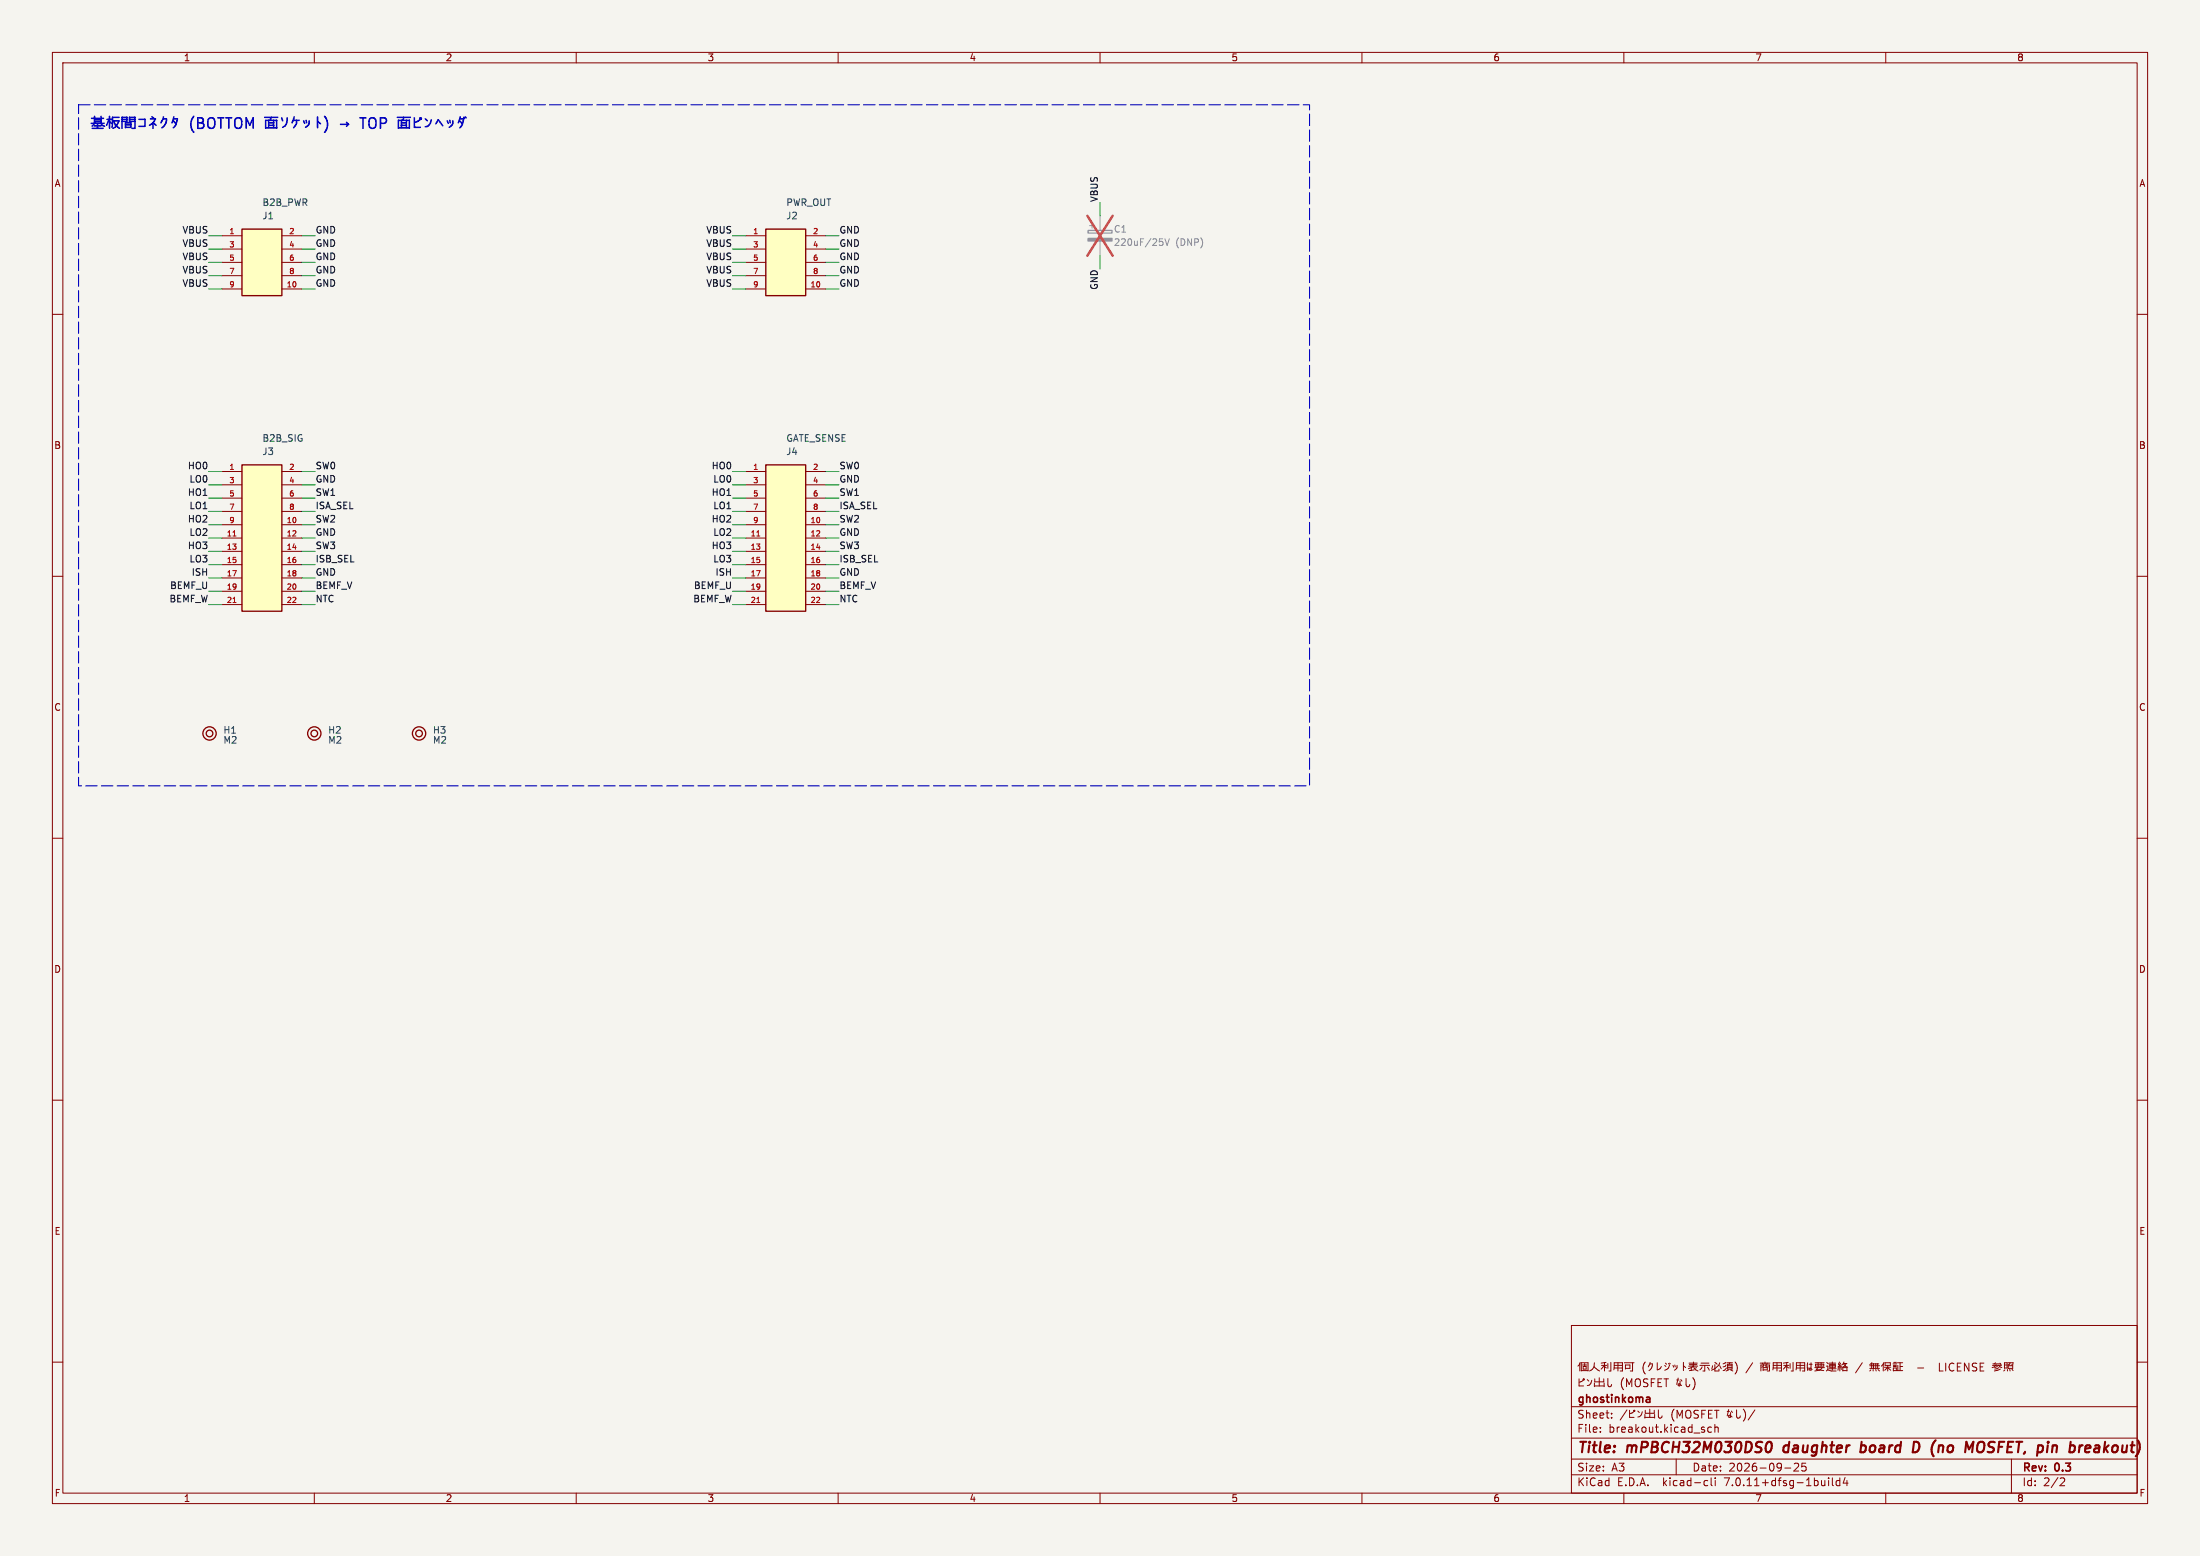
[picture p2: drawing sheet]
<svg xmlns="http://www.w3.org/2000/svg" width="420mm" height="297mm" viewBox="0 0 420 297" stroke-linecap="round" stroke-linejoin="round" font-family="sans-serif">
<path d="M0 0h420v297h-420z" fill="#f5f4ef" stroke="#f5f4ef" stroke-width=".19"/>
<g fill="none" stroke="#840000" stroke-width=".19">
<path d="M10 10h400v277h-400zM12 12h396v273h-396zM60 10v2M110 10v2M160 10v2M210 10v2M260 10v2M310 10v2M360 10v2M10 60h2M42.4 45h3.8M42.4 55.2h3.8"/>
<path d="M42.4 47.5h3.8M42.4 50.1h3.8M42.4 52.6h3.8M53.8 45h3.8M53.8 55.2h3.8M53.8 47.5h3.8M53.8 50.1h3.8M53.8 52.6h3.8M142.4 45h3.8M142.4 55.2h3.8M142.4 47.5h3.8M142.4 50.1h3.8"/>
<path d="M142.4 52.6h3.8M153.8 45h3.8M153.8 55.2h3.8M153.8 47.5h3.8M153.8 50.1h3.8M153.8 52.6h3.8M408 60h2M42.4 90h3.8M42.4 92.5h3.8M42.4 95.1h3.8M42.4 97.6h3.8M53.8 90h3.8"/>
<path d="M53.8 92.5h3.8M53.8 95.1h3.8M53.8 97.6h3.8M142.4 90h3.8M142.4 92.5h3.8M142.4 95.1h3.8M142.4 97.6h3.8M153.8 90h3.8M153.8 92.5h3.8M153.8 95.1h3.8M153.8 97.6h3.8M10 110h2"/>
<path d="M42.4 100.2h3.8M42.4 102.7h3.8M42.4 105.2h3.8M42.4 107.8h3.8M42.4 110.3h3.8M42.4 112.9h3.8M42.4 115.4h3.8M53.8 100.2h3.8M53.8 102.7h3.8M53.8 105.2h3.8M53.8 107.8h3.8M53.8 110.3h3.8"/>
<path d="M53.8 112.9h3.8M53.8 115.4h3.8M142.4 100.2h3.8M142.4 102.7h3.8M142.4 105.2h3.8M142.4 107.8h3.8M142.4 110.3h3.8M142.4 112.9h3.8M142.4 115.4h3.8M153.8 100.2h3.8M153.8 102.7h3.8M153.8 105.2h3.8"/>
<path d="M153.8 107.8h3.8M153.8 110.3h3.8M153.8 112.9h3.8M153.8 115.4h3.8M408 110h2M10 160h2M408 160h2M10 210h2M408 210h2M10 260h2M300 253h108v32h-108zM314.1 260a1.72 1.72 0 0 0 0 2.3"/>
<path d="M323.3 260l-.1 .8-.9 .5M331.2 260a1.72 1.72 0 0 1 0 2.3M336.9 260v.3M349.8 260v1.5M351.2 260l-.2 .4M352 260l-.1 .3-.3 .2M408 260h2M300 278.5h108M300 274.5h108M300 268.5h108M301.6 260.3v1.4M301.7 260l-.2 .5-.3 .3"/>
<path d="M301.9 261.7v-1.6h1.3v1.6M301.9 261.6h1.3M302.1 260.5h.8M302.2 260.8h.6v.5h-.6zM302.5 260.3v.5M304.3 260.9l-.3 .4-.6 .4M304.3 260.9l1.1 .8M304.4 260.1l-.1 .8M305.5 273.2v.2M305.5 272.5v.1M305.7 260.6h1M306.2 260.6l-.5 .7"/>
<path d="M306.3 260.1v1.6M306.3 260.8l.4 .3M306.6 260l-.9 .2M306.9 260.3v.9M307.5 260v1.7h-.3M307.7 270.5v.2M307.7 269.8v.1M308.1 261.5l.1-1.4h1.5v1.6h-.4M308.2 260.6h1.5M308.2 261.1h1.5M308.9 260.1v1.6M310.1 260.1h1.8"/>
<path d="M310.3 261.2h.9v-.7h-.9v.8M310.6 269.1l-1.3 1.9M311.1 269.2v1.3h.8M311.7 260.1v1.6h-.5M311.9 269.5l-.7 .3M311.9 269.3h.2M312.7 269.3l.2 .3M313.5 269.5a.99 .99 0 0 1-.8 1M314 270.5h1.9M314 270v.7M314.1 269.2v.6h1.7v-.6M314.9 269v1.5"/>
<path d="M315 260l-.3 .9M315 260.3h.4v.3l-.2 .6-.4 .4M315.2 263.9h.5M315.9 270v.7M315.9 263.2h-.7v1.5M316.4 260.1v1.4a.92 .92 0 0 0 .8-.7M316.5 263.9h.5M316.6 269.1l.1 1.4 .3 .2 .2-.2 .1-.2M317.2 263.2h-.7v1.5h.7M317.7 263.2h.8M317.8 260.6l.2 .2M317.9 260.2l.3 .2"/>
<path d="M318.1 263.2v1.5M318.5 260.3l.2 .1M318.7 260.5a1.14 1.14 0 0 1-.9 1M318.7 260.2l.2 .1M319.4 260.6l.1 .4M319.6 269a1.73 1.73 0 0 0 0 2.3M319.7 260.5l.1 .4M320 278.5v3M320.1 263.4h.4M320.2 260.6a.77 .77 0 0 1-.5 .9M320.2 270.7v-1.5l.5 1.1 .5-1.1v1.5M320.4 263l-.3 1.3"/>
<path d="M320.7 263.6v.9h-.3v-.3l.2-.1 .4 .4M320.9 263.3l.2 .3M321.4 260v1.6M321.4 260.7l.4 .3M321.9 269.4a.5 .5 0 0 1 .5-.2 .5 .5 0 0 1 .4 .5v.5a.5 .5 0 0 1-.5 .5 .5 .5 0 0 1-.5-.5zM321.9 263.1v1.4l.4 .2 .2-.2 .1-.2M322.4 260.8h1.7M322.4 260.2h1.6M322.5 260.5h1.4M322.9 261v.6M323.2 263a1.73 1.73 0 0 1 0 2.3M323.2 260.7l.2 .5 .8 .5"/>
<path d="M323.4 261.5l-.9 .1M323.9 261l-.4 .2M324.2 269.3l-.5-.1-.3 .3 .1 .3 .7 .3v.4l-.3 .2-.5-.1M324.5 260.6h1.9M324.7 260.2h1.5M324.9 269.9h.5M324.9 260.9l-.4 .6M325.4 260.6v1.1h-.3M325.6 269.2h-.7v1.5M325.9 261l.4 .5M326.2 269.9h.5M326.7 272.5l-.4-.1-.3 .3 .2 .6h.5"/>
<path d="M326.9 269.2h-.7v1.5h.7M326.9 260.7l-.1 .6M327.3 269.2h.9M327.4 272.5l.2-.1 .3 .1 .1 .9M327.4 260.5v1.2h.7M327.4 271.9v1.5M327.4 260l.4 .4M327.7 269.2v1.5M328.2 261.3v.4M328.3 260.7l.3 .6M328.3 260.1l-.1 .4-.8 .8-.7 .2M329.4 260l-.5 .3"/>
<path d="M329.5 260.5l-.2 .3-.4 .1M329.6 261.1l-.4 .4-.3 .1M329.7 260.1h1M329.7 269.4h.5M329.8 260.4h.9v.9h-.9zM329.8 260.7h.9M329.8 261h.9M330 269l-.3 1.3M330 261.5l-.5 .2M330.2 260.1l-.1 .3M330.4 269.6v.9h-.4v-.3l.2-.1 .5 .4M330.4 261.5l.4 .2"/>
<path d="M330.5 269.3l.2 .3M331.5 269.1l.1 1.4 .3 .2 .3-.2v-.2M332.8 269a1.72 1.72 0 0 1 0 2.3M335 269.1l-1.3 1.9M336 260.2h1.9M336.2 261.7v-1.2h1.6v1.2M336.4 260.2l.3 .3-.1 .3-.3 .2M336.6 261.5h.7M337.1 260.5l.1 .4h.4M337.4 261.7h.3M337.4 261.5v-.5h-.8v.6M337.4 260.2l-.2 .3"/>
<path d="M338.4 261.5l.1-1.4h1.6v1.6h-.4M338.5 260.6h1.6M338.5 261.1h1.6M339.2 260.1v1.6M340.5 260.6h1M341 260.6l-.6 .7M341.1 260.1v1.6M341.1 260.8l.3 .3M341.4 260l-1 .2M341.7 260.3v.9M342.3 260v1.7h-.4M342.9 261.5v-1.4h1.6v1.6h-.4"/>
<path d="M342.9 260.6h1.6M342.9 261.1h1.6M343.3 279.4v.5l-.9 .9h1M343.7 260.1v1.6M344 279.3l-.1 .7 .3-.1h.5l.1 .6-.3 .3-.6-.2M345.1 260.1v1.4l.1-.5M345.4 260.4h.5M345.7 260.1v1.4h-.3v-.3l.2-.1 .3 .3M346.4 261h1.9M346.5 260.1h1.7M346.6 260.4h1.6v.4h-1.6zM347.1 260.1v.7"/>
<path d="M347.2 260.9l-.5 .5 1.5 .2M347.7 260.1v.7M347.9 261l-.6 .5-.9 .2M348.7 260.8h.2v.6l-.2 .3M348.7 260l.3 .3M348.9 261.5l.7 .2h.9M349.2 260.2h1.2M349.2 261.3h1.3M349.3 260.5h1.1v.5h-1.1zM349.3 260.7h1.1M350.9 260.9h.6M350.9 260.3l.3 .2"/>
<path d="M350.9 261v.5M351.2 260.8v.9M351.4 260.2l-.5 .7M351.4 260.6l.1 .4M351.4 261l.1 .4M351.8 261.7v-.7h.8v.7M351.8 261.6h.8M351.9 260.3l.5 .5 .3 .2M351.9 260.3h.7M352.4 260.3l-.2 .4-.5 .3M356.9 261.2h1.9M356.9 260.7h1.9"/>
<path d="M357.2 261.5l-.3 .2M357.3 260.3h1.4M357.3 260.2v1M357.4 260.1l-.5 .4M357.6 261.4v.3M357.7 260.3v.9M358.1 260.3v.9M358.1 261.4l.1 .3M358.4 260.3v.9M358.5 261.4l.3 .3M359.5 260.3v1.4M359.7 260l-.5 .8"/>
<path d="M359.7 261h1.2M359.9 260.1h1v.5h-1zM360.4 260.6v1.1M360.4 261l-.6 .5M360.4 261.1l.5 .4M361.4 260.3h.7M361.4 261.6h.6v-.5h-.6v.6M361.4 260.8h.6M361.4 260.6h.6M361.5 260h.5M362.1 261.6h1.1M362.2 260.1h1"/>
<path d="M362.3 260.6v1M362.7 260.8h.5M362.7 260.1v1.5M366.1 261.1h1.1M370.2 260.2v1.5h.7M380.4 260.6h1.7M380.4 260.3h1.5M380.9 260.1l-.2 .2M381.1 260.5l-.4 .4-.4 .1M381.2 261.3h-.4M381.3 260.8l-.5 .2M381.4 261.5l-.7 .2"/>
<path d="M384 278.5v6.5M60 285v2M110 285v2M160 285v2M210 285v2M260 285v2M300 281.5h108M310 285v2M325.6 282.6l.4 .1M326 283.5l-.4 .1M326.7 282.1v1.3l.2 .2M327.4 282.1v.1"/>
<path d="M327.4 282.6v1M340.7 280.2h1.2M349.1 282.1v.1M349.1 282.6v1M349.8 282.1v1.3l.2 .2M351.2 282.7l-.4-.1-.3 .3 .2 .6h.5M351.2 282.1v1.5M352.2 282l-.3 1.1h.9M352.6 282.6v1M360 285v2M393.5 282.1l.5 .1 .2 .3-1 1.1h1"/>
</g>
<path d="M337.5 275.3a.44 .44 0 0 1 .7 .3 1.3 1.3 0 0 1-.6 1.6M340.6 276.1l-.2 .7 .4 .4M355.3 276h.8M355.4 275.2l-.3 2M356 277a.66 .66 0 0 1-.8 .1M365.4 275.2a.96 .96 0 0 1 1 .6 .96 .96 0 0 1-.3 1.1l-.5 .3M369.5 274.9l-.1 .1M370.7 275.9l.3 .3-.1 1M378.4 275.2a.77 .77 0 0 0-.9 .7l-.1 .6 .2 .6a.72 .72 0 0 0 1-.2M392.5 275.9l.2 .3-.1 1M399 276l.1 .3-1 .2M400.1 276.4a.4 .4 0 0 0-.3 .4 .4 .4 0 0 0 .2 .4" fill="none" stroke="#840000" stroke-width=".4"/>
<path d="M314.5 266.7h.3l.2 .2v.8M315 267.6l-.5 .1M315 267l-.5 .1" fill="none" stroke="#840000" stroke-width=".3"/>
<g fill="none" stroke="#840000" stroke-width=".25">
<path d="M46.2 43.7h7.6v12.7h-7.6zM146.2 43.7h7.6v12.7h-7.6zM46.2 88.7h7.6v28h-7.6zM146.2 88.7h7.6v28h-7.6z"/>
<circle cx="40" cy="140" r=".63"/>
<circle cx="40" cy="140" r="1.27"/>
<circle cx="60" cy="140" r=".63"/>
<circle cx="60" cy="140" r="1.27"/>
<circle cx="80" cy="140" r=".63"/>
<circle cx="80" cy="140" r="1.27"/>
</g>
<g fill="#ffffc2" stroke="#ffffc2" stroke-width=".19">
<path d="M46.2 88.7h7.6v28h-7.6z"/>
<path d="M46.2 43.7h7.6v12.7h-7.6z"/>
<path d="M146.2 43.7h7.6v12.7h-7.6z"/>
<path d="M146.2 88.7h7.6v28h-7.6z"/>
</g>
<path d="M44.5 102.3h.6M44.5 115h.6M144.5 102.3h.6M144.5 115h.6" fill="none" stroke="#a90000" stroke-width=".19"/>
<path d="M207.7 45.5h4.6v.5h-4.6z" fill="#9c9b98" stroke="#9c9b98" stroke-width=".25"/>
<path d="M207.7 44h4.6v.5h-4.6z" fill="none" stroke="#9c9b98" stroke-width=".25"/>
<path d="M210 41.2v2.8M210 46v2.8" fill="none" stroke="#9c9b98" stroke-width=".19"/>
<path d="M221.4 45.6h.6M221.8 46.1l.2 .2v.3l-.2 .2M222.4 45.6l.4 1.2 .4-1.2" fill="none" stroke="#939391" stroke-width=".19"/>
<path d="M207.6 41.2l4.8 7.6M212.4 41.2l-4.8 7.6" fill="none" stroke="#eb3a3d" stroke-width=".46"/>
<g fill="none" stroke="#0000c2" stroke-width=".3">
<path d="M40.9 22.8v1.4M41.6 22.5h1.1M42.1 22.5v2M43.1 22.5h1.1M43.7 22.5v2M45.1 22.6a.66 .66 0 0 1 .7-.1 .66 .66 0 0 1 .3 .7v.6a.67 .67 0 0 1-.6 .7 .67 .67 0 0 1-.7-.7v-.6zM47 24.5v-2l.7 1.4 .6-1.4v2M50.5 22.4h2.5M50.7 24.4h2.1M50.7 24.5v-1.5h2.1v1.5M51.3 23.4h.9M51.3 23.9h.9"/>
<path d="M51.3 23v1.4M51.8 22.4l-.2 .5M52.2 23v1.4M53.8 22.5l.2 .6M54.8 22.5a1.71 1.71 0 0 1-.8 1.8M56.1 23h1M56.1 22.3l-.3 1.1M56.6 23a1.61 1.61 0 0 1-.5 1.4M58 23.1l.1 .4M58.4 23l.1 .4M59 23.1a1.03 1.03 0 0 1-.7 1.2M60.6 22.3v2.1"/>
<path d="M60.6 23.2l.6 .4M62 22.2a2.29 2.29 0 0 1 0 3.1M65 23.7h1.5"/>
</g>
<path d="M15 20h235v130h-235v-130" fill="none" stroke="#0000c2" stroke-width=".2" stroke-dasharray="2.2 .8"/>
<g fill="none" stroke="#009600" stroke-width=".19">
<path d="M210 38.7v2.5M39.8 47.5h2.6M39.8 45h2.6M39.8 55.2h2.6M39.8 50.1h2.6M39.8 52.6h2.6M57.6 47.5h2.6M57.6 45h2.6M57.6 55.2h2.6M57.6 50.1h2.6M57.6 52.6h2.6M139.8 47.5h2.6"/>
<path d="M139.8 45h2.6M139.8 55.2h2.6M139.8 50.1h2.6M139.8 52.6h2.6M157.6 47.5h2.6M157.6 45h2.6M157.6 55.2h2.6M157.6 50.1h2.6M157.6 52.6h2.6M210 48.8v2.5M39.8 97.6h2.6M39.8 92.5h2.6"/>
<path d="M39.8 95.1h2.6M39.8 90h2.6M57.6 97.6h2.6M57.6 92.5h2.6M57.6 95.1h2.6M57.6 90h2.6M139.8 97.6h2.6M139.8 92.5h2.6M139.8 95.1h2.6M139.8 90h2.6M157.6 97.6h2.6M157.6 92.5h2.6"/>
<path d="M157.6 95.1h2.6M157.6 90h2.6M39.8 110.3h2.6M39.8 107.8h2.6M39.8 105.2h2.6M39.8 100.2h2.6M39.8 115.4h2.6M39.8 112.9h2.6M39.8 102.7h2.6M57.6 110.3h2.6M57.6 107.8h2.6M57.6 105.2h2.6"/>
<path d="M57.6 100.2h2.6M57.6 115.4h2.6M57.6 112.9h2.6M57.6 102.7h2.6M139.8 110.3h2.6M139.8 107.8h2.6M139.8 105.2h2.6M139.8 100.2h2.6M139.8 115.4h2.6M139.8 112.9h2.6M139.8 102.7h2.6M157.6 110.3h2.6"/>
<path d="M157.6 107.8h2.6M157.6 105.2h2.6M157.6 100.2h2.6M157.6 115.4h2.6M157.6 112.9h2.6M157.6 102.7h2.6"/>
</g>
<g font-size="2.8" fill="#0000c2">
<text x="17" y="24.7">þÿWúg••“0³0Í0¯0¿</text>
<text x="65.8" y="24.7">þÿ!’TOP þÿ—b0Ô0ó0Ø0Ã0À</text>
</g>
<g font-size="2.8" fill="#840000">
<text x="301" y="277.9">Title:</text>
<text x="310.6" y="277.9">mPBCH32M030DS0</text>
<text x="341.4" y="277.9">daughter</text>
<text x="356.8" y="277.9">board</text>
<text x="367.6" y="277.9">D</text>
<text x="371.9" y="277.9">(no</text>
<text x="379.2" y="277.9">MOSFET,</text>
<text x="393.8" y="277.9">pin</text>
<text x="400.7" y="277.9">breakout)</text>
</g>
<g font-size="2.1" fill="#840000">
<text x="333.4" y="262">/</text>
<text x="354.6" y="262">/</text>
<text x="371.2" y="262">LICENSE</text>
<text x="381.6" y="262">þÿSÂqg</text>
<text x="301" y="268.2">ghostinkoma</text>
<text x="301" y="265">þÿ0Ô0óQú0W</text>
<text x="301" y="273.7">File:</text>
<text x="301" y="271">Sheet:</text>
<text x="307.1" y="273.7">breakout.kicad_sch</text>
<text x="301" y="281.1">Size:</text>
<text x="307.6" y="281.1">A3</text>
<text x="323" y="281.1">Date:</text>
<text x="330" y="281.1">2026-09-25</text>
<text x="386" y="281.3">Rev:</text>
<text x="392.4" y="281.3">0.3</text>
<text x="301" y="283.9">KiCad</text>
<text x="308.7" y="283.9">E.D.A.</text>
<text x="317.6" y="283.9">kicad-cli</text>
<text x="329.5" y="283.9">7.0.11+dfsg-1build4</text>
<text x="386" y="283.9">Id:</text>
<text x="390.1" y="283.9">2/2</text>
</g>
<g font-size="1.8" fill="#840000">
<text x="35" y="11.9">1</text>
<text x="85" y="11.9">2</text>
<text x="135" y="11.9">3</text>
<text x="185" y="11.9">4</text>
<text x="235" y="11.9">5</text>
<text x="285" y="11.9">6</text>
<text x="335" y="11.9">7</text>
<text x="385" y="11.9">8</text>
<text x="10.3" y="35.9">A</text>
<text x="408.3" y="35.9">A</text>
<text x="10.3" y="85.9">B</text>
<text x="408.2" y="85.9">B</text>
<text x="10.3" y="135.9">C</text>
<text x="408.2" y="135.9">C</text>
<text x="10.3" y="185.9">D</text>
<text x="408.2" y="185.9">D</text>
<text x="10.3" y="235.9">E</text>
<text x="408.3" y="235.9">E</text>
<text x="10.3" y="285.9">F</text>
<text x="35" y="286.9">1</text>
<text x="85" y="286.9">2</text>
<text x="135" y="286.9">3</text>
<text x="185" y="286.9">4</text>
<text x="235" y="286.9">5</text>
<text x="285" y="286.9">6</text>
<text x="335" y="286.9">7</text>
<text x="385" y="286.9">8</text>
<text x="408.3" y="285.9">F</text>
</g>
<g font-size="1.8" fill="#006464">
<text x="50" y="39.5">B2B_PWR</text>
<text x="150" y="39.5">PWR_OUT</text>
<text x="50" y="42.1">J1</text>
<text x="150" y="42.1">J2</text>
<text x="50" y="87.1">J3</text>
<text x="50" y="84.5">B2B_SIG</text>
<text x="150" y="87.1">J4</text>
<text x="150" y="84.5">GATE_SENSE</text>
<text x="42.5" y="140.2">H1</text>
<text x="42.5" y="142.1">M2</text>
<text x="62.5" y="140.2">H2</text>
<text x="62.5" y="142.1">M2</text>
<text x="82.5" y="140.2">H3</text>
<text x="82.5" y="142.1">M2</text>
</g>
<g font-size="1.8" fill="#0f0f0f">
<text x="209.7" y="38.7" transform="rotate(-90 209.7 38.7)">VBUS</text>
<text x="34.7" y="47.2">VBUS</text>
<text x="34.7" y="44.7">VBUS</text>
<text x="60.2" y="47.2">GND</text>
<text x="60.2" y="44.7">GND</text>
<text x="134.7" y="44.7">VBUS</text>
<text x="134.7" y="47.2">VBUS</text>
<text x="160.2" y="44.7">GND</text>
<text x="160.2" y="47.2">GND</text>
<text x="34.7" y="52.3">VBUS</text>
<text x="34.7" y="49.7">VBUS</text>
<text x="60.2" y="49.7">GND</text>
<text x="60.2" y="52.3">GND</text>
<text x="134.7" y="52.3">VBUS</text>
<text x="134.7" y="49.7">VBUS</text>
<text x="160.2" y="52.3">GND</text>
<text x="160.2" y="49.7">GND</text>
<text x="34.7" y="54.8">VBUS</text>
<text x="60.2" y="54.8">GND</text>
<text x="134.7" y="54.8">VBUS</text>
<text x="160.2" y="54.8">GND</text>
<text x="209.7" y="55.4" transform="rotate(-90 209.7 55.4)">GND</text>
<text x="35.8" y="89.7">HO0</text>
<text x="60.2" y="89.7">SW0</text>
<text x="135.8" y="89.7">HO0</text>
<text x="160.2" y="89.7">SW0</text>
<text x="35.8" y="94.7">HO1</text>
<text x="36.1" y="92.2">LO0</text>
<text x="60.2" y="92.2">GND</text>
<text x="60.2" y="94.7">SW1</text>
<text x="135.8" y="94.7">HO1</text>
<text x="136.1" y="92.2">LO0</text>
<text x="160.2" y="92.2">GND</text>
<text x="160.2" y="94.7">SW1</text>
<text x="35.8" y="99.8">HO2</text>
<text x="36.1" y="97.3">LO1</text>
<text x="60.2" y="99.8">SW2</text>
<text x="60.2" y="97.3">ISA_SEL</text>
<text x="135.8" y="99.8">HO2</text>
<text x="136.1" y="97.3">LO1</text>
<text x="160.2" y="97.3">ISA_SEL</text>
<text x="160.2" y="99.8">SW2</text>
<text x="35.8" y="104.9">HO3</text>
<text x="36.1" y="102.4">LO2</text>
<text x="36.1" y="107.4">LO3</text>
<text x="60.2" y="102.4">GND</text>
<text x="60.2" y="107.4">ISB_SEL</text>
<text x="60.2" y="104.9">SW3</text>
<text x="135.8" y="104.9">HO3</text>
<text x="136.1" y="102.4">LO2</text>
<text x="136.1" y="107.4">LO3</text>
<text x="160.2" y="102.4">GND</text>
<text x="160.2" y="104.9">SW3</text>
<text x="160.2" y="107.4">ISB_SEL</text>
<text x="32.4" y="112.5">BEMF_U</text>
<text x="36.5" y="110">ISH</text>
<text x="60.2" y="112.5">BEMF_V</text>
<text x="60.2" y="110">GND</text>
<text x="132.4" y="112.5">BEMF_U</text>
<text x="136.5" y="110">ISH</text>
<text x="160.2" y="112.5">BEMF_V</text>
<text x="160.2" y="110">GND</text>
<text x="32.3" y="115.1">BEMF_W</text>
<text x="60.2" y="115.1">NTC</text>
<text x="132.3" y="115.1">BEMF_W</text>
<text x="160.2" y="115.1">NTC</text>
</g>
<text font-size="1.8" fill="#9c9b98" x="207.6" y="43.8">+</text>
<g font-size="1.8" fill="#939391">
<text x="212.5" y="44.6">C1</text>
<text x="212.5" y="47.1">220uF/25V</text>
<text x="224.4" y="47.1">(DNP)</text>
</g>
<g font-size="1.4" fill="#a90000">
<text x="43.7" y="44.7">1</text>
<text x="43.7" y="47.3">3</text>
<text x="55.1" y="44.7">2</text>
<text x="55.1" y="47.3">4</text>
<text x="143.7" y="44.7">1</text>
<text x="143.7" y="47.3">3</text>
<text x="155.1" y="44.7">2</text>
<text x="155.1" y="47.3">4</text>
<text x="43.7" y="49.8">5</text>
<text x="43.7" y="52.4">7</text>
<text x="55.1" y="49.8">6</text>
<text x="55.1" y="52.4">8</text>
<text x="143.7" y="49.8">5</text>
<text x="143.7" y="52.4">7</text>
<text x="155.1" y="49.8">6</text>
<text x="155.1" y="52.4">8</text>
<text x="43.7" y="54.9">9</text>
<text x="54.6" y="54.9">10</text>
<text x="143.7" y="54.9">9</text>
<text x="154.6" y="54.9">10</text>
<text x="43.7" y="89.7">1</text>
<text x="55.1" y="89.7">2</text>
<text x="143.7" y="89.7">1</text>
<text x="155.1" y="89.7">2</text>
<text x="43.7" y="92.3">3</text>
<text x="43.7" y="94.8">5</text>
<text x="55.1" y="92.3">4</text>
<text x="55.1" y="94.8">6</text>
<text x="143.7" y="92.3">3</text>
<text x="143.7" y="94.8">5</text>
<text x="155.1" y="92.3">4</text>
<text x="155.1" y="94.8">6</text>
<text x="43.7" y="97.4">7</text>
<text x="43.7" y="99.9">9</text>
<text x="54.6" y="99.9">10</text>
<text x="55.1" y="97.4">8</text>
<text x="143.7" y="97.4">7</text>
<text x="143.7" y="99.9">9</text>
<text x="154.6" y="99.9">10</text>
<text x="155.1" y="97.4">8</text>
<text x="43.2" y="102.4">11</text>
<text x="43.2" y="105">13</text>
<text x="43.2" y="107.5">15</text>
<text x="54.6" y="102.4">12</text>
<text x="54.6" y="105">14</text>
<text x="54.6" y="107.5">16</text>
<text x="143.2" y="102.4">11</text>
<text x="143.2" y="105">13</text>
<text x="143.2" y="107.5">15</text>
<text x="154.6" y="102.4">12</text>
<text x="154.6" y="105">14</text>
<text x="154.6" y="107.5">16</text>
<text x="43.2" y="110.1">17</text>
<text x="43.2" y="112.6">19</text>
<text x="54.6" y="110.1">18</text>
<text x="54.6" y="112.6">20</text>
<text x="143.2" y="110.1">17</text>
<text x="143.2" y="112.6">19</text>
<text x="154.6" y="110.1">18</text>
<text x="154.6" y="112.6">20</text>
<text x="43.2" y="115.1">21</text>
<text x="54.6" y="115.1">22</text>
<text x="143.2" y="115.1">21</text>
<text x="154.6" y="115.1">22</text>
</g>
</svg>
